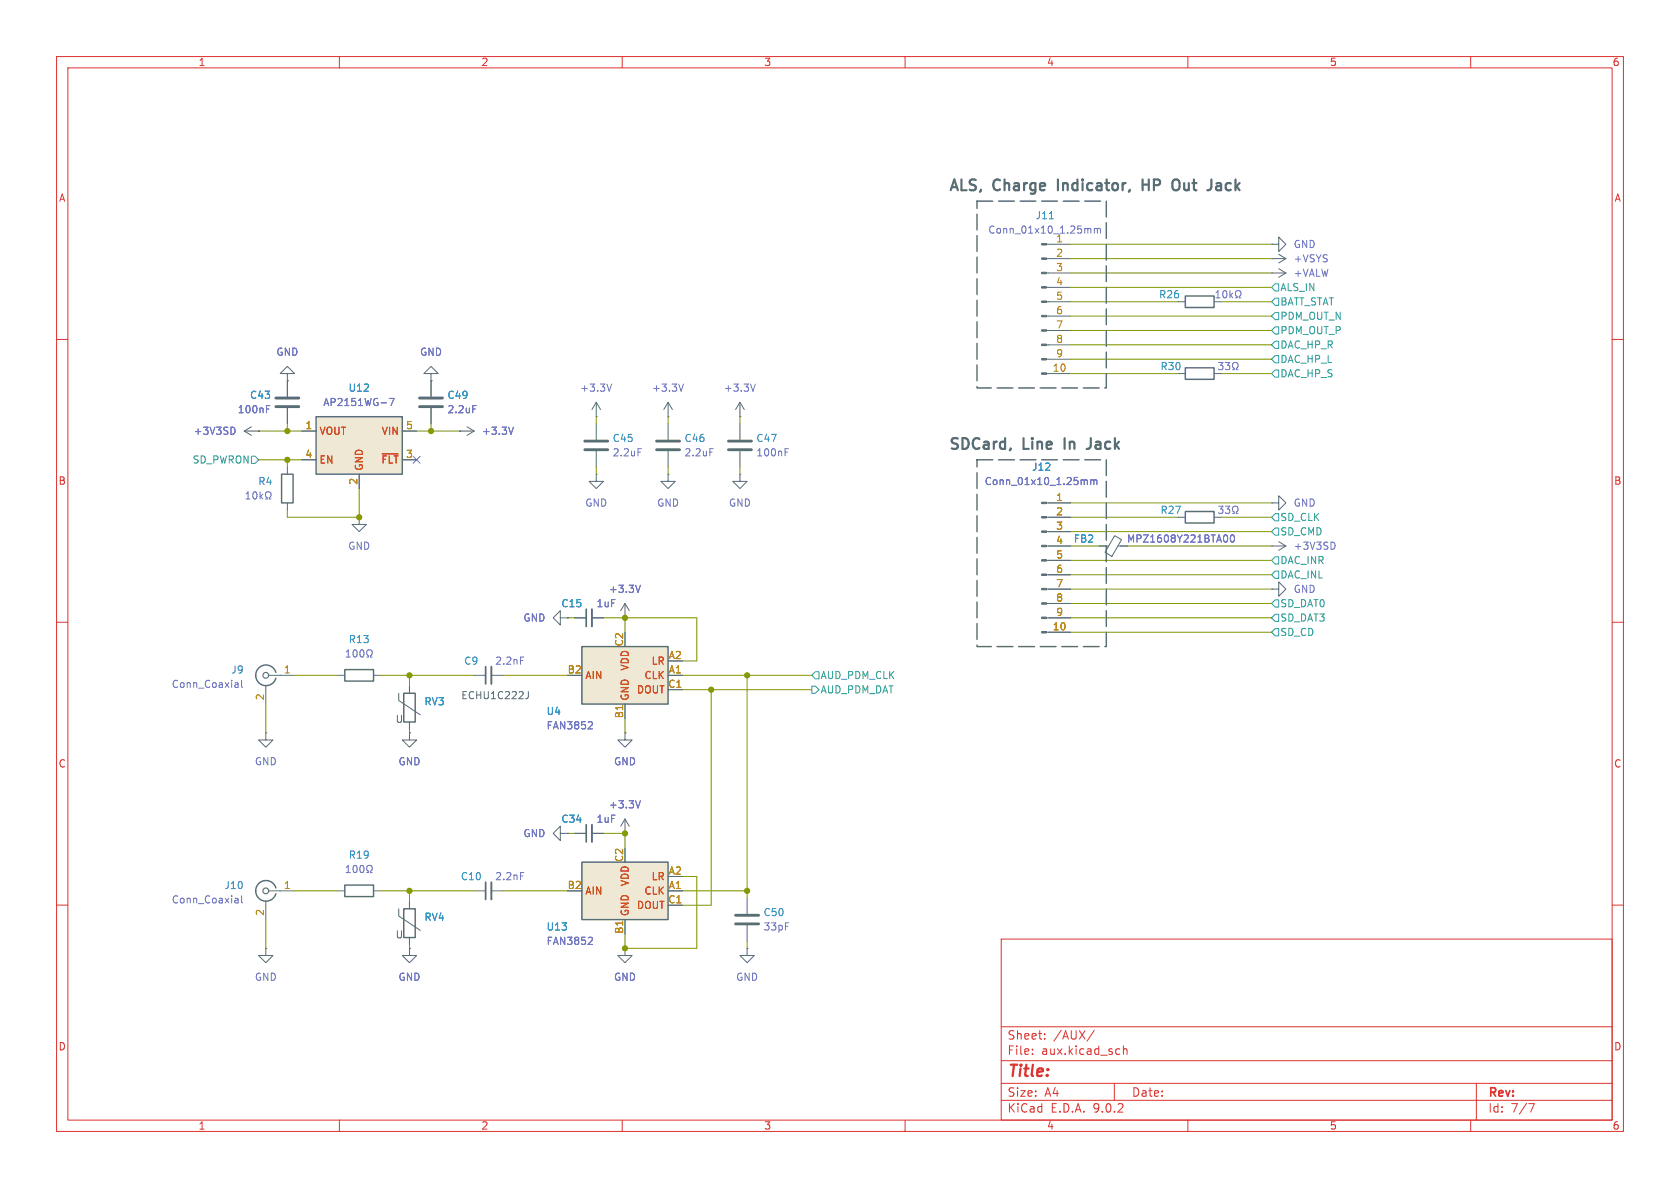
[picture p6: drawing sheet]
<svg xmlns="http://www.w3.org/2000/svg" width="297mm" height="210mm" viewBox="0 0 297 210" stroke-linecap="round" stroke-linejoin="round" font-family="sans-serif">
<g fill="none" stroke="#dc322f" stroke-width=".18">
<path d="M10 10h277v190h-277zM12 12h273v186h-273zM60 10v2M110 10v2M160 10v2M210 10v2M260 10v2M10 60h2M285 60h2M10 110h2M285 110h2M10 160h2"/>
<path d="M177 166h108v32h-108zM285 160h2M60 198v2M110 198v2M160 198v2M177 194.5h108M177 191.5h108M177 187.5h108M177 181.5h108M182.5 186.3v.1M182.5 185.5v.1M184.7 183.6v.1"/>
<path d="M184.7 182.8v.1M193.5 182.1l-1.3 2M197 191.5v3M197.8 185.4l.2 .1M198 186.3l-.2 .1M198.6 184.9v1.5M198.6 185.5l.2-.1 .4 .1v.9M210 198v2M260 198v2M261 191.5v6.5M270.2 195.1h1l-.6 1.5"/>
</g>
<path d="M194.3 96.5h1.7M197.1 94.7l1.2 .7-1.7 2.9-1.2-.7zM197.6 96.5h1.8" fill="none" stroke="#586e75" stroke-width=".18"/>
<path d="M216.8 94.6l.2 .4-.2 .8M217.6 94.7l.2-.1a.68 .68 0 0 1 .5 .6 .68 .68 0 0 1-.5 .6l-.2-.1-.1-.4z" fill="none" stroke="#6c71c4" stroke-width=".18"/>
<path d="M102.9 152.4h15.2v10.2h-15.2z" fill="#eee8d5"/>
<path d="M209.5 52.3h5.1v2.1h-5.1zM209.5 65h5.1v2.1h-5.1zM209.5 90.4h5.1v2.1h-5.1zM48.8 118.9a1.81 1.81 0 0 0-2.8-1 1.81 1.81 0 0 0 0 3 1.81 1.81 0 0 0 2.8-1M61 118.4h5v2h-5zM71.4 122.6h2v5h-2zM48.8 157a1.81 1.81 0 0 0-2.8-1 1.81 1.81 0 0 0 0 3 1.81 1.81 0 0 0 2.8-1M61 156.5h5v2h-5zM102.9 152.4h15.2v10.2h-15.2zM71.4 160.7h2v5h-2z" fill="none" stroke="#586e75" stroke-width=".25"/>
<g fill="none" stroke="#586e75" stroke-width=".18">
<path d="M185 53.3h4.2M185 48.3h4.2M185 45.7h4.2M185 43.2h4.2M185 50.8h4.2M185 55.9h4.2M185 58.4h4.2M208.3 53.3h1.2M214.6 53.3h1.3M224.8 43.2h1.3v-1.3l1.2 1.3-1.2 1.3v-1.3M224.8 43.2h.1M224.8 48.3h.1"/>
<path d="M224.8 45.7h.1M224.8 48.3h2.5M224.8 45.7h2.5M226.1 47.5l1.2 .8M226.1 45l1.2 .7M227.3 48.3l-1.2 .7M227.3 45.7l-1.2 .8M130.8 73.7h.1M130.8 71.1l-.8 1.3M130.8 71.1l.8 1.3M130.8 71.1v2.6M130.8 74.9v2.8"/>
<path d="M130.8 79.8v2.8M185 66h4.2M185 61h4.2M185 63.5h4.2M208.3 66h1.2M214.6 66h1.3M105.4 83.8v1.3h1.3l-1.3 1.3-1.3-1.3h1.3M105.4 83.8h.1M118.1 83.8v1.3h1.3l-1.3 1.3-1.3-1.3h1.3M118.1 83.8h.1M130.8 83.8v1.3h1.3l-1.3 1.3-1.3-1.3h1.3M130.8 83.8h.1"/>
<path d="M185 96.5h4.2M185 88.9h4.2M185 91.4h4.2M185 94h4.2M185 99.1h4.2M208.3 91.4h1.2M214.6 91.4h1.3M224.8 96.5h.1M224.8 88.9h1.3v-1.3l1.2 1.3-1.2 1.3v-1.3M224.8 88.9h.1M224.8 96.5h2.5M226.1 95.8l1.2 .7"/>
<path d="M227.3 96.5l-1.2 .8M47.5 119.4h4.6M59.7 119.4h1.3M66 119.4h1.3M83.8 119.4h2.1M86.9 119.4h2M99.1 109.2v-1.2l-1.3 1.2 1.3 1.3v-1.3h1.2M100.3 109.2h.1M101.6 109.2h2M104.6 109.2h2.1M110.5 109.2h.1M110.5 106.7v2.5"/>
<path d="M110.5 106.7l-.8 1.3M110.5 106.7l.8 1.3M185 101.6h4.2M185 104.1h4.2M185 106.7h4.2M185 109.2h4.2M185 111.8h4.2M224.8 104.1h1.3v-1.2l1.2 1.2-1.2 1.3v-1.3M224.8 104.1h.1M47 129.5v1.3h1.3l-1.3 1.3-1.3-1.3h1.3M47 129.5h.1M47 121.2v3.3"/>
<path d="M70.5 122.6v1.2l3.8 2.6M72.4 129.5v1.3h1.3l-1.3 1.3-1.3-1.3h1.3M72.4 129.5h.1M72.4 121.3v1.3M72.4 127.6v1.3M47 159.3v3.3M47.5 157.5h4.6M59.7 157.5h1.3M66 157.5h1.3M72.4 159.4v1.3M83.8 157.5h2.1M86.9 157.5h2"/>
<path d="M99.1 147.3v-1.2l-1.3 1.2 1.3 1.3v-1.3h1.2M100.3 147.3h.1M101.6 147.3h2M104.6 147.3h2.1M118.1 157.5h2.5M47 167.6v1.3h1.3l-1.3 1.3-1.3-1.3h1.3M47 167.6h.1M70.5 160.7v1.2l3.8 2.6M72.4 167.6v1.3h1.3l-1.3 1.3-1.3-1.3h1.3M72.4 167.6h.1M72.4 165.7v1.3M110.5 167.6v1.3h1.3l-1.3 1.3-1.3-1.3h1.3"/>
<path d="M110.5 167.6h.1M110.5 162.6v2.5M118.1 160h2.5"/>
</g>
<g fill="none" stroke="#6c71c4" stroke-width=".18">
<path d="M192.5 40.4l.4 .2v.6M193.5 40.5l.3-.1 .2 .2M193.5 40.4v.8M194 40.6l.2-.2h.3l.1 .8M194 40.6v.6M215 52.6h.7M215 51.7l.3-.3v1.2M216.3 51.5l.2-.1a.68 .68 0 0 1 .4 .6 .68 .68 0 0 1-.4 .6l-.2-.1-.1-.3zM217.4 51.4v1.2M217.6 52.2l.3 .4M217.9 51.8l-.5 .5M218.4 52.6h.3v-.2a.54 .54 0 0 1-.3-.7 .54 .54 0 0 1 .8-.3 .58 .58 0 0 1-.1 1v.2h.3"/>
<path d="M133.5 67.9l-.4 1.3M138.8 79.9h.4M138.8 79.3h.6M215.4 64.1h.8l-.4 .5 .3 .1v.5l-.1 .1-.6-.1M216.6 64.1h.8l-.4 .5 .4 .1v.5l-.2 .1-.6-.1M217.9 65.3h.3v-.2a.54 .54 0 0 1-.3-.7 .54 .54 0 0 1 .8-.3 .58 .58 0 0 1-.1 1v.2h.3M191.9 84.8l.3 .2v.7M192.8 84.9l.4-.1 .2 .2M192.8 84.8v.9M193.4 85l.2-.2 .3 .1v.8M193.4 85v.7M215.4 89.5h.8l-.4 .5 .3 .1v.5l-.1 .1-.6-.1"/>
<path d="M216.6 89.5h.8l-.4 .5 .4 .1v.5l-.2 .1-.6-.1M217.9 90.7h.3v-.2a.54 .54 0 0 1-.3-.7 .54 .54 0 0 1 .8-.3 .58 .58 0 0 1-.1 1v.2h.3M235.6 95.8a.68 .68 0 0 1 .4 .7 .68 .68 0 0 1-.4 .6M61.2 116.1h.7M61.2 115.2l.4-.3v1.2M62.5 115l.2-.1a.68 .68 0 0 1 .5 .6 .68 .68 0 0 1-.5 .6l-.2-.1-.1-.3zM63.7 115l.2-.1a.68 .68 0 0 1 .5 .6 .68 .68 0 0 1-.5 .6l-.2-.1-.1-.3zM64.8 116.1h.3v-.2a.54 .54 0 0 1-.2-.7 .54 .54 0 0 1 .7-.3 .58 .58 0 0 1-.1 1v.2h.3M92 116.1h.6M113.2 103.4l-.4 1.3M41.7 120.7h.2l.2 .2v.6M42.1 121.5h-.4"/>
<path d="M42.1 121h-.4M42.7 120.3v1l.2 .2M41.7 158.8h.3l.1 .8M42.1 159.6h-.4M42.1 159.1h-.4M42.7 158.4v1l.2 .2M61.2 154.2h.7M61.2 153.3l.4-.3v1.2M62.5 153.1l.2-.1a.68 .68 0 0 1 .5 .6 .68 .68 0 0 1-.5 .6l-.2-.1-.1-.3zM63.7 153.1l.2-.1a.68 .68 0 0 1 .5 .6 .68 .68 0 0 1-.5 .6l-.2-.1-.1-.3zM64.8 154.2h.3v-.2a.54 .54 0 0 1-.2-.7 .54 .54 0 0 1 .7-.3 .58 .58 0 0 1-.1 1v.2h.3M92 154.2h.6"/>
<path d="M104.5 165.7l.2 .2v.3l-.8 .7h.8"/>
</g>
<path d="M85.9 117.9v3M103.6 107.7v3M85.9 156v3M103.6 145.8v3" fill="none" stroke="#586e75" stroke-width=".3"/>
<path d="M86.9 117.9v3M104.6 107.7v3M86.9 156v3M104.6 145.8v3" fill="none" stroke="#586e75" stroke-width=".33"/>
<g fill="#586e75" stroke="#586e75" stroke-width=".18">
<path d="M184.1 88.8h.9v.2h-.9z"/>
<path d="M184.1 91.3h.9v.3h-.9z"/>
<path d="M184.1 93.9h.9v.2h-.9z"/>
<path d="M184.1 96.4h.9v.2h-.9z"/>
<path d="M184.1 98.9h.9v.3h-.9z"/>
<path d="M184.1 101.5h.9v.2h-.9z"/>
<path d="M184.1 104h.9v.3h-.9z"/>
<path d="M184.1 106.6h.9v.2h-.9z"/>
<path d="M184.1 109.1h.9v.2h-.9z"/>
<path d="M184.1 111.6h.9v.3h-.9z"/>
<path d="M184.1 43.1h.9v.2h-.9z"/>
<path d="M184.1 45.6h.9v.2h-.9z"/>
<path d="M184.1 48.1h.9v.3h-.9z"/>
<path d="M184.1 50.7h.9v.2h-.9z"/>
<path d="M184.1 53.2h.9v.3h-.9z"/>
<path d="M184.1 55.8h.9v.2h-.9z"/>
<path d="M184.1 58.3h.9v.2h-.9z"/>
<path d="M184.1 60.8h.9v.3h-.9z"/>
<path d="M184.1 63.4h.9v.2h-.9z"/>
<path d="M184.1 65.9h.9v.3h-.9z"/>
</g>
<path d="M185.5 38.7h.7" fill="none" stroke="#268bd2" stroke-width=".18"/>
<path d="M128.8 78h4M128.8 79.5h4" fill="none" stroke="#586e75" stroke-width=".51"/>
<g fill="none" stroke="#586e75" stroke-width=".2">
<circle cx="47" cy="119.4" r=".51"/>
<circle cx="47" cy="157.5" r=".51"/>
</g>
<path d="M102.9 114.3h15.2v10.2h-15.2z" fill="#eee8d5"/>
<path d="M49.8 83.8h2v5.1h-2zM102.9 114.3h15.2v10.2h-15.2z" fill="none" stroke="#586e75" stroke-width=".25"/>
<g fill="none" stroke="#586e75" stroke-width=".18">
<path d="M50.8 66h1.3l-1.3-1.2-1.3 1.2h1.3v1.3M50.8 67.3h.1M50.8 67.3v2.8M50.8 72.1v2.8M76.2 66h1.3l-1.3-1.2-1.3 1.2h1.3v1.3M76.2 67.3h.1M76.2 67.3v2.8M76.2 72.1v2.8M105.4 74.9v2.8M105.4 79.8v2.8M118.1 73.7h.1M118.1 71.1l-.8 1.3"/>
<path d="M118.1 71.1l.8 1.3M118.1 71.1v2.6M118.1 74.9v2.8M118.1 79.8v2.8M50.8 82.6v1.2M50.8 88.9v1.3M118.1 119.4h2.5M110.5 129.5v1.3h1.3l-1.3 1.3-1.3-1.3h1.3M110.5 129.5h.1M110.5 124.5v2.5M118.1 121.9h2.5M110.5 147.3h.1"/>
<path d="M110.5 144.8v2.5M110.5 144.8l-.8 1.3M110.5 144.8l.8 1.3M132.1 158.8v2.7M132.1 167.6v1.3h1.2l-1.2 1.3-1.3-1.3h1.3M132.1 167.6h.1M132.1 163.6v2.8"/>
</g>
<g fill="none" stroke="#6c71c4" stroke-width=".18">
<path d="M47.1 72.3h.4M47.1 71.7h.6M83.6 71.7h.6M112.8 79.3h.6M120.8 67.9l-.4 1.3M125.5 79.3h.6M43.5 88.2h.7M43.5 87.3l.4-.4v1.3M44.8 87.1l.2-.2a.68 .68 0 0 1 .4 .7 .68 .68 0 0 1-.4 .6l-.2-.1-.1-.4zM46 86.9v1.3M46.1 87.7l.4 .5M46.5 87.4l-.5 .4"/>
<path d="M46.9 88.2h.3v-.2a.54 .54 0 0 1-.2-.8 .54 .54 0 0 1 .7-.2 .58 .58 0 0 1-.1 1v.2h.3M104.5 127.6l.2 .2v.3l-.8 .7h.8M113.2 141.5l-.4 1.3"/>
</g>
<path d="M48.8 70.4h4M48.8 71.9h4M74.2 70.4h4M74.2 71.9h4M103.4 78h4M103.4 79.5h4M116.1 78h4M116.1 79.5h4M130 161.8h4.1M130 163.3h4.1" fill="none" stroke="#586e75" stroke-width=".51"/>
<path d="M55.9 73.7h15.2v10.1h-15.2z" fill="#eee8d5"/>
<path d="M55.9 73.7h15.2v10.1h-15.2z" fill="none" stroke="#586e75" stroke-width=".25"/>
<g fill="none" stroke="#586e75" stroke-width=".18">
<path d="M43.2 76.2h2.5M43.2 76.2l1.2 .8M44.4 75.4l-1.2 .8M45.7 76.2h.1M50.8 67.3h.1M50.8 67.3v2.8M50.8 72.1v2.8M53.3 76.2h2.6M71.1 76.2h2.6M76.2 67.3h.1M76.2 67.3v2.8M76.2 72.1v2.8"/>
<path d="M81.3 76.2h.1M81.3 76.2h2.5M82.5 75.4l1.3 .8M83.8 76.2l-1.3 .8M105.4 73.7h.1M105.4 71.1l-.8 1.3M105.4 71.1l.8 1.3M105.4 71.1v2.6M53.3 81.3h2.6M63.5 91.4v1.3h1.3l-1.3 1.3-1.3-1.3h1.3M63.5 91.4h.1M63.5 83.8v2.6"/>
<path d="M71.1 81.3h2.6M185.4 88.9h3.8M185.4 91.4h3.8M185.4 94h3.8M185.4 96.5h3.8M185.4 99.1h3.8M194.3 96.5h1.3M198.1 96.5h1.3M100.3 109.2h.1M101.6 109.2h2M104.6 109.2h2.1M110.5 109.2h.1"/>
<path d="M118.1 119.4h2.5M185.4 101.6h3.8M185.4 104.1h3.8M185.4 106.7h3.8M185.4 109.2h3.8M185.4 111.8h3.8M72.4 129.5h.1M72.4 121.3v1.3M72.4 127.6v1.3M93.4 122.2v1l-.4 .3M110.5 129.5h.1M110.5 124.5v2.5"/>
<path d="M118.1 121.9h2.5M72.4 159.4v1.3M100.3 147.3h.1M101.6 147.3h2M104.6 147.3h2.1M110.5 147.3h.1M118.1 157.5h2.5M72.4 167.6h.1M72.4 165.7v1.3M110.5 167.6h.1M110.5 162.6v2.5M118.1 160h2.5"/>
</g>
<path d="M67.6 80.2h2.8" fill="none" stroke="#cb4b16" stroke-width=".18"/>
<g fill="none" stroke="#6c71c4" stroke-width=".18">
<path d="M41.1 75.5a.68 .68 0 0 1 .5 .6 .68 .68 0 0 1-.5 .7M47.1 71.7h.6M47.1 72.3h.4M68.8 70.4h.9l-.6 1.3M83.6 71.7h.6M90.8 75.5l-.5 1.3M108.1 67.9l-.4 1.3M73.1 80.7l1.2 1.2M74.3 80.7l-1.2 1.2M191.9 84.8l.3 .2v.7M192.8 84.9l.4-.1 .2 .2M192.8 84.8v.9"/>
<path d="M193.4 85l.2-.2 .3 .1v.8M193.4 85v.7M216.8 94.6l.2 .4-.2 .8M217.6 94.7l.2-.1a.68 .68 0 0 1 .5 .6 .68 .68 0 0 1-.5 .6l-.2-.1-.1-.4zM113.2 103.4l-.4 1.3M104.5 127.6l.2 .2v.3l-.8 .7h.8M113.2 141.5l-.4 1.3M104.5 165.7l.2 .2v.3l-.8 .7h.8"/>
</g>
<g fill="none" stroke="#2aa198" stroke-width=".18">
<path d="M225.4 50.2h.7v1.2h-.7l-.6-.6zM225.4 55.2h.7v1.3h-.7l-.6-.6zM225.4 57.8h.7v1.3h-.7l-.6-.7zM225.4 52.7h.7v1.3h-.7l-.6-.7zM225.4 60.3h.7v1.3h-.7l-.6-.6zM225.4 62.9h.7v1.2h-.7l-.6-.6zM225.4 65.4h.7v1.3h-.7l-.6-.7zM44.4 80.6h.7l.6 .7-.6 .6h-.7zM225.4 90.8h.7v1.3h-.7l-.6-.7zM225.4 93.3h.7v1.3h-.7l-.6-.6zM225.4 98.4h.7v1.3h-.7l-.6-.6zM144.1 118.7h.7v1.3h-.7l-.6-.6z"/>
<path d="M225.4 108.6h.7v1.3h-.7l-.6-.7zM225.4 106h.7v1.3h-.7l-.6-.6zM225.4 101h.7v1.2h-.7l-.6-.6zM225.4 111.1h.7v1.3h-.7l-.6-.6zM143.5 121.3h.6l.7 .6-.7 .7h-.6z"/>
</g>
<g fill="none" stroke="#859900" stroke-width=".18">
<path d="M189.2 43.2h35.6M189.2 48.3h35.6M189.2 53.3h19.1M189.2 45.7h35.6M189.2 58.4h35.6M189.2 50.8h35.6M189.2 55.9h35.6M215.9 53.3h8.9M45.7 76.2h7.6M50.8 74.9v1.3M73.7 76.2h7.6M76.2 74.9v1.3"/>
<path d="M105.4 73.7v1.2M118.1 73.7v1.2M130.8 73.7v1.2M189.2 63.5h35.6M189.2 66h19.1M189.2 61h35.6M215.9 66h8.9M45.7 81.3h7.6M50.8 81.3v1.3M63.5 86.4v5h-12.7v-1.2M105.4 82.6v1.2M118.1 82.6v1.2"/>
<path d="M130.8 82.6v1.2M189.2 91.4h19.1M189.2 94h35.6M189.2 88.9h35.6M189.2 96.5h5.1M189.2 99.1h35.6M199.4 96.5h25.4M215.9 91.4h8.9M52.1 119.4h7.6M67.3 119.4h16.5M72.4 119.4v1.9M88.9 119.4h11.4"/>
<path d="M100.3 109.2h1.3M106.7 109.2h16.5v7.6h-2.6M110.5 109.2v2.6M120.6 119.4h22.9M132.1 119.4v39.4M189.2 109.2h35.6M189.2 106.7h35.6M189.2 104.1h35.6M189.2 111.8h35.6M189.2 101.6h35.6M47 124.5v5M72.4 128.9v.6"/>
<path d="M110.5 127v2.5M120.6 121.9h22.9M125.7 121.9v38.1h-5.1M52.1 157.5h7.6M67.3 157.5h16.5M72.4 157.5v1.9M88.9 157.5h11.4M100.3 147.3h1.3M106.7 147.3h3.8v2.6M120.6 157.5h11.5M120.6 154.9h2.6v12.7h-12.7v-2.5M47 162.6v5"/>
<path d="M72.4 167v.6M132.1 166.4v1.2"/>
</g>
<path d="M187 31.7v1.9M202 31.7v1.9M202 32.6h1.1M208.1 31.7l.2 .1a1.22 1.22 0 0 1-.2 1.8M215.1 32.5l.5-.1 .3 .2M215.1 33.5l.1 .1 .7-.1M215.9 32.8l-.8 .2M188.2 77.4v2M192.8 77.4v1.4a.61 .61 0 0 1-.7 .6" fill="none" stroke="#586e75" stroke-width=".38"/>
<path d="M172.7 35.6h22.9v33h-22.9zM172.7 81.3h22.9v33h-22.9z" fill="none" stroke="#586e75" stroke-width=".25" stroke-dasharray="2.8 1"/>
<g fill="#859900" stroke="#859900" stroke-width=".18">
<circle cx="76.2" cy="76.2" r=".46"/>
<circle cx="50.8" cy="81.3" r=".46"/>
<circle cx="63.5" cy="91.4" r=".46"/>
<circle cx="50.8" cy="76.2" r=".46"/>
<circle cx="125.7" cy="121.9" r=".46"/>
<circle cx="132.1" cy="119.4" r=".46"/>
<circle cx="110.5" cy="147.3" r=".46"/>
<circle cx="110.5" cy="167.6" r=".46"/>
<circle cx="132.1" cy="157.5" r=".46"/>
<circle cx="110.5" cy="109.2" r=".46"/>
<circle cx="72.4" cy="119.4" r=".46"/>
<circle cx="72.4" cy="157.5" r=".46"/>
</g>
<text font-size="2.8" fill="#dc322f" x="178" y="190.9">Title:</text>
<g font-size="2.7" fill="#586e75">
<text x="167.6" y="34.3">ALS,</text>
<text x="175.7" y="34.3">Charge</text>
<text x="187.9" y="34.3">Indicator,</text>
<text x="203.6" y="34.3">HP</text>
<text x="209.7" y="34.3">Out</text>
<text x="216.7" y="34.3">Jack</text>
<text x="167.6" y="80">SDCard,</text>
<text x="181" y="80">Line</text>
<text x="189" y="80">In</text>
<text x="193.9" y="80">Jack</text>
</g>
<g font-size="2.1" fill="#dc322f">
<text x="178" y="184">Sheet:</text>
<text x="186.2" y="184">/AUX/</text>
<text x="178" y="186.7">File:</text>
<text x="184.1" y="186.7">aux.kicad_sch</text>
<text x="178" y="196.9">KiCad</text>
<text x="178" y="194.1">Size:</text>
<text x="184.7" y="194.1">A4</text>
<text x="185.7" y="196.9">E.D.A.</text>
<text x="193.3" y="196.9">9.0.2</text>
<text x="200" y="194.1">Date:</text>
<text x="263" y="194.3">Rev:</text>
<text x="263" y="196.9">Id:</text>
<text x="267.1" y="196.9">7/7</text>
</g>
<g font-size="1.8" fill="#dc322f">
<text x="35" y="11.9">1</text>
<text x="85" y="11.9">2</text>
<text x="135" y="11.9">3</text>
<text x="185" y="11.9">4</text>
<text x="235" y="11.9">5</text>
<text x="285" y="11.9">6</text>
<text x="10.3" y="35.9">A</text>
<text x="285.3" y="35.9">A</text>
<text x="10.3" y="85.9">B</text>
<text x="285.3" y="85.9">B</text>
<text x="10.3" y="135.9">C</text>
<text x="285.3" y="135.9">C</text>
<text x="10.3" y="185.9">D</text>
<text x="285.3" y="185.9">D</text>
<text x="35" y="199.9">1</text>
<text x="85" y="199.9">2</text>
<text x="135" y="199.9">3</text>
<text x="185" y="199.9">4</text>
<text x="235" y="199.9">5</text>
<text x="285" y="199.9">6</text>
</g>
<g font-size="1.8" fill="#6c71c4">
<text x="174.6" y="41.5">Conn_01x10_1.25mm</text>
<text x="186.6" y="42.9">1</text>
<text x="228.6" y="44">GND</text>
<text x="228.6" y="46.6">+VSYS</text>
<text x="228.6" y="49.1">+VALW</text>
<text x="48.8" y="63.1">GND</text>
<text x="74.2" y="63.1">GND</text>
<text x="57" y="72">AP2151WG-7</text>
<text x="102.5" y="69.4">+3.3V</text>
<text x="115.2" y="69.4">+3.3V</text>
<text x="127.9" y="69.4">+3.3V</text>
<text x="34.1" y="77.1">+3V3SD</text>
<text x="41.9" y="73.3">100nF</text>
<text x="79" y="73.3">2.2uF</text>
<text x="85.1" y="77.1">+3.3V</text>
<text x="108.2" y="80.9">2.2uF</text>
<text x="120.9" y="80.9">2.2uF</text>
<text x="133.6" y="80.9">100nF</text>
<text x="103.4" y="89.8">GND</text>
<text x="116.1" y="89.8">GND</text>
<text x="128.8" y="89.8">GND</text>
<text x="174" y="86">Conn_01x10_1.25mm</text>
<text x="228.6" y="89.8">GND</text>
<text x="61.5" y="97.4">GND</text>
<text x="199.1" y="96.1">MPZ1608Y221BTA00</text>
<text x="228.6" y="97.4">+3V3SD</text>
<text x="105.4" y="107.5">1uF</text>
<text x="107.5" y="105">+3.3V</text>
<text x="228.6" y="105">GND</text>
<text x="92.4" y="110.1">GND</text>
<text x="87.4" y="117.7">2.2nF</text>
<text x="30.3" y="121.8">Conn_Coaxial</text>
<text x="96.5" y="129.1">FAN3852</text>
<text x="45" y="135.5">GND</text>
<text x="70.4" y="135.5">GND</text>
<text x="108.5" y="135.5">GND</text>
<text x="107.5" y="143.1">+3.3V</text>
<text x="92.4" y="148.2">GND</text>
<text x="105.4" y="145.6">1uF</text>
<text x="87.4" y="155.8">2.2nF</text>
<text x="30.3" y="159.9">Conn_Coaxial</text>
<text x="96.5" y="167.2">FAN3852</text>
<text x="134.9" y="164.7">33pF</text>
<text x="45" y="173.6">GND</text>
<text x="70.4" y="173.6">GND</text>
<text x="108.5" y="173.6">GND</text>
<text x="130" y="173.6">GND</text>
</g>
<g font-size="1.8" fill="#268bd2">
<text x="183" y="39">J11</text>
<text x="204.8" y="52.9">R26</text>
<text x="205.1" y="65.6">R30</text>
<text x="44.1" y="70.7">C43</text>
<text x="61.5" y="69.4">U12</text>
<text x="79" y="70.7">C49</text>
<text x="108.2" y="78.3">C45</text>
<text x="120.9" y="78.3">C46</text>
<text x="133.6" y="78.3">C47</text>
<text x="182.4" y="83.4">J12</text>
<text x="45.6" y="86">R4</text>
<text x="205.1" y="91">R27</text>
<text x="189.7" y="96.1">FB2</text>
<text x="99.1" y="107.5">C15</text>
<text x="61.6" y="113.9">R13</text>
<text x="40.8" y="119.3">J9</text>
<text x="82" y="117.7">C9</text>
<text x="74.9" y="124.9">RV3</text>
<text x="96.5" y="126.6">U4</text>
<text x="99.1" y="145.6">C34</text>
<text x="61.6" y="152">R19</text>
<text x="81.4" y="155.8">C10</text>
<text x="39.6" y="157.4">J10</text>
<text x="74.9" y="163">RV4</text>
<text x="96.5" y="164.7">U13</text>
<text x="134.9" y="162.2">C50</text>
</g>
<g font-size="1.8" fill="#b58900">
<text x="186.6" y="45.5">2</text>
<text x="186.6" y="48">3</text>
<text x="186.6" y="50.5">4</text>
<text x="186.6" y="53.1">5</text>
<text x="186.6" y="55.6">6</text>
<text x="186.6" y="58.2">7</text>
<text x="186" y="65.8">10</text>
<text x="186.6" y="60.7">8</text>
<text x="186.6" y="63.2">9</text>
<text x="53.9" y="75.9">1</text>
<text x="71.7" y="75.9">5</text>
<text x="53.9" y="81">4</text>
<text x="71.7" y="81">3</text>
<text x="63.2" y="85.8" transform="rotate(-90 63.2 85.8)">2</text>
<text x="186.6" y="88.6">1</text>
<text x="186.6" y="91.2">2</text>
<text x="186.6" y="93.7">3</text>
<text x="186.6" y="96.3">4</text>
<text x="186.6" y="98.8">5</text>
<text x="186.6" y="101.3">6</text>
<text x="186.6" y="103.9">7</text>
<text x="186.6" y="106.4">8</text>
<text x="186" y="111.5">10</text>
<text x="186.6" y="109">9</text>
<text x="50.1" y="119.1">1</text>
<text x="100.3" y="119.1">B2</text>
<text x="110.2" y="114.4" transform="rotate(-90 110.2 114.4)">C2</text>
<text x="118.1" y="116.6">A2</text>
<text x="118.1" y="119.1">A1</text>
<text x="46.7" y="123.9" transform="rotate(-90 46.7 123.9)">2</text>
<text x="118" y="121.7">C1</text>
<text x="110.2" y="127.1" transform="rotate(-90 110.2 127.1)">B1</text>
<text x="110.2" y="152.5" transform="rotate(-90 110.2 152.5)">C2</text>
<text x="118.1" y="154.7">A2</text>
<text x="46.7" y="162" transform="rotate(-90 46.7 162)">2</text>
<text x="50.1" y="157.2">1</text>
<text x="100.3" y="157.2">B2</text>
<text x="118" y="159.8">C1</text>
<text x="118.1" y="157.2">A1</text>
<text x="110.2" y="165.2" transform="rotate(-90 110.2 165.2)">B1</text>
</g>
<g font-size="1.8" fill="#2aa198">
<text x="226.3" y="51.7">ALS_IN</text>
<text x="226.3" y="56.7">PDM_OUT_N</text>
<text x="226.3" y="59.3">PDM_OUT_P</text>
<text x="226.3" y="54.2">BATT_STAT</text>
<text x="226.3" y="61.8">DAC_HP_R</text>
<text x="226.3" y="64.4">DAC_HP_L</text>
<text x="226.3" y="66.9">DAC_HP_S</text>
<text x="34" y="82.1">SD_PWRON</text>
<text x="226.3" y="92.3">SD_CLK</text>
<text x="226.3" y="94.8">SD_CMD</text>
<text x="226.3" y="99.9">DAC_INR</text>
<text x="226.3" y="107.5">SD_DAT0</text>
<text x="226.3" y="102.5">DAC_INL</text>
<text x="226.3" y="110.1">SD_DAT3</text>
<text x="226.3" y="112.6">SD_CD</text>
<text x="145" y="120.2">AUD_PDM_CLK</text>
<text x="145" y="122.8">AUD_PDM_DAT</text>
</g>
<g font-size="1.8" fill="#cb4b16">
<text x="56.4" y="77.1">VOUT</text>
<text x="67.4" y="77.1">VIN</text>
<text x="56.4" y="82.1">EN</text>
<text x="64.4" y="83.3" transform="rotate(-90 64.4 83.3)">GND</text>
<text x="67.3" y="82.1">~{FLT}</text>
<text x="111.4" y="118.6" transform="rotate(-90 111.4 118.6)">VDD</text>
<text x="115.1" y="117.7">LR</text>
<text x="103.4" y="120.2">AIN</text>
<text x="111.4" y="124" transform="rotate(-90 111.4 124)">GND</text>
<text x="112.5" y="122.8">DOUT</text>
<text x="113.8" y="120.2">CLK</text>
<text x="115.1" y="155.8">LR</text>
<text x="103.4" y="158.3">AIN</text>
<text x="111.4" y="156.7" transform="rotate(-90 111.4 156.7)">VDD</text>
<text x="112.5" y="160.9">DOUT</text>
<text x="113.8" y="158.3">CLK</text>
<text x="111.4" y="162.1" transform="rotate(-90 111.4 162.1)">GND</text>
</g>
<g font-size="1.8" fill="#586e75">
<text x="81.5" y="123.8">ECHU1C222J</text>
<text x="69.8" y="128">U</text>
<text x="69.8" y="166.1">U</text>
</g>
</svg>
